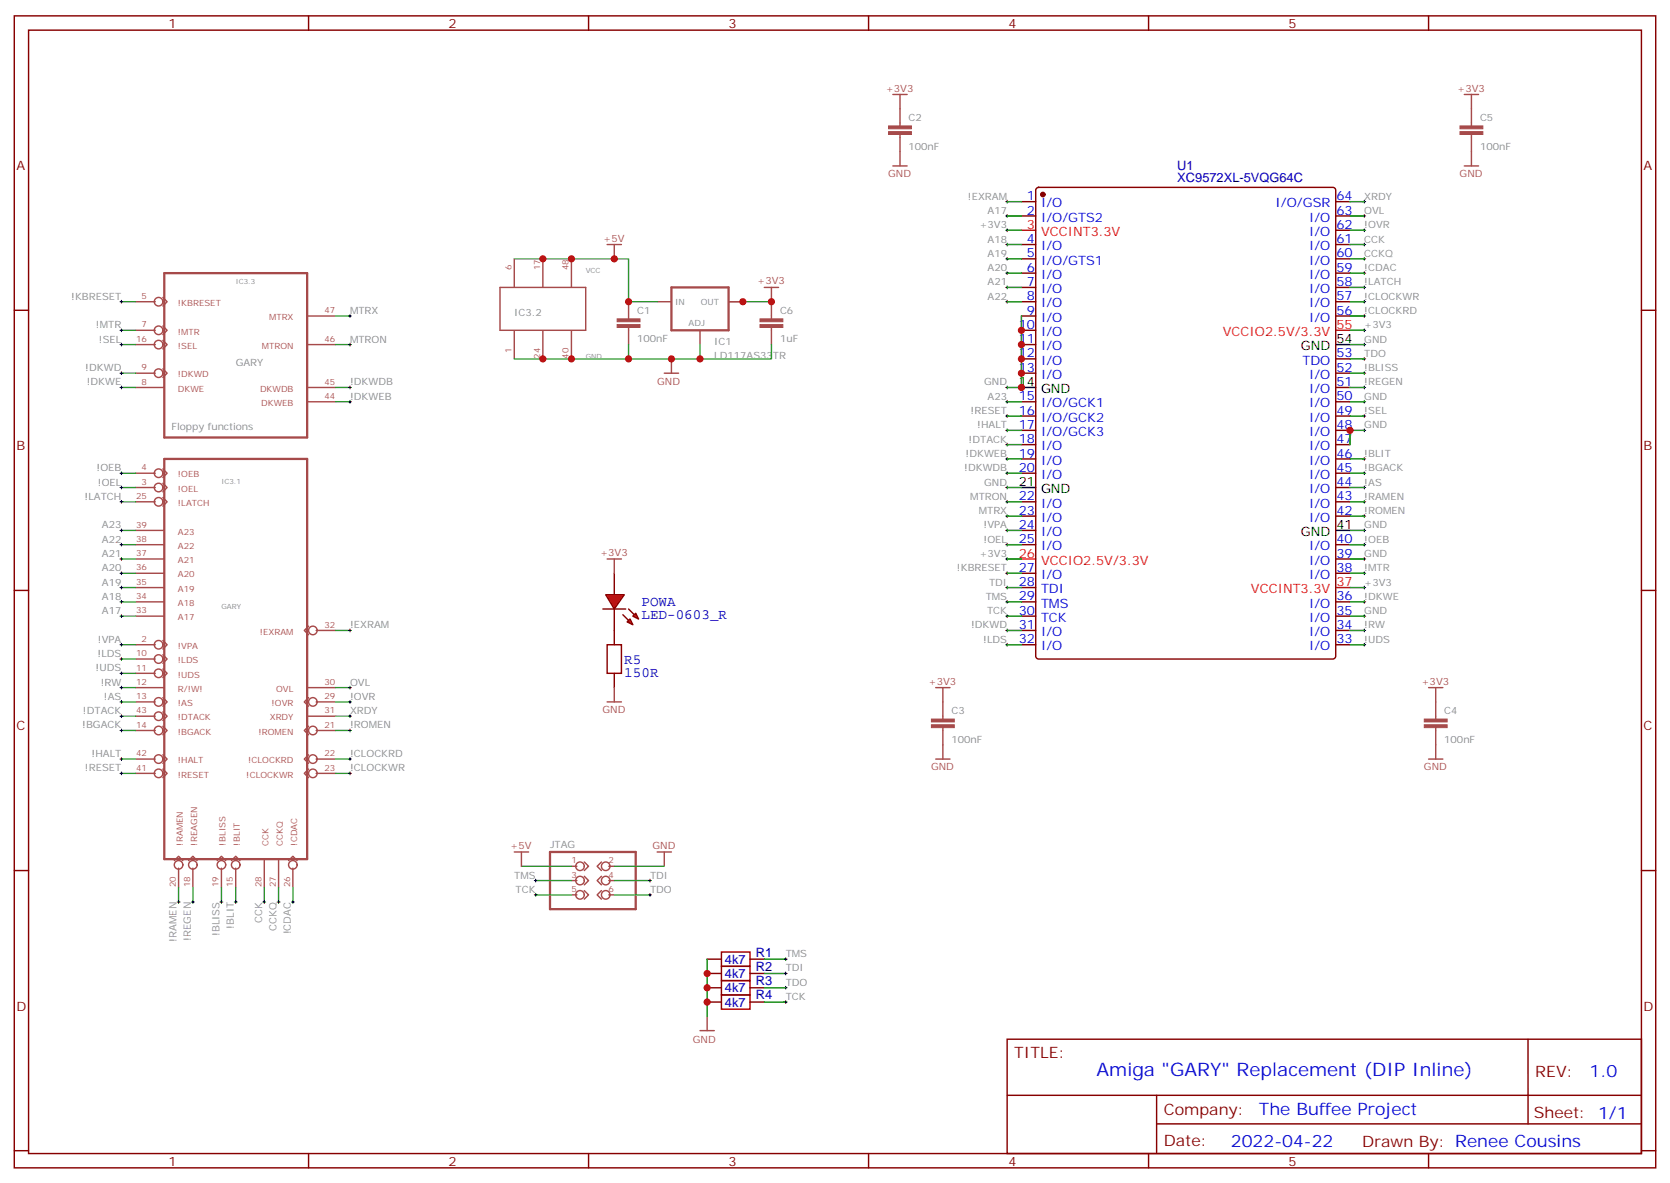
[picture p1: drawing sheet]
<svg xmlns="http://www.w3.org/2000/svg" width="412mm" height="292mm" viewBox="0 0 412 292" stroke-linecap="round" stroke-linejoin="round" font-family="sans-serif">
<path d="M40.6 67.4h35.2v40.6h-35.2zM165.8 70.9h14.1v10.6h-14.1zM40.6 113.3h35.2v98.8h-35.2zM135.8 210.3h21.2v14.1h-21.2z" fill="none" stroke="#a64a4a" stroke-width=".56"/>
<g fill="none" stroke="#a64a4a" stroke-width=".35">
<path d="M220.5 23.3h3.5M222.2 23.3v7.8M222.2 33.2v7.8M361.6 23.3h3.5M363.4 23.3v7.8M363.4 33.2v7.8M220.5 41h3.5M361.6 41h3.5M33.5 74.5h4.8M40.2 73.4l1.1 1.1-1.1 1M76 78h6.9M123.5 70.9h21.1v10.6h-21.1z"/>
<path d="M127 63.9v6.9M134.1 63.9v6.9M141.1 63.9v6.9M149.9 60.4h3.6M151.7 60.4v3.5M155.2 74.5v4.2M162.3 74.5h3.4M180 74.5h3.4M188.7 70.9h3.6M190.5 70.9v7.8M33.5 81.5h4.8M33.5 95.6h7"/>
<path d="M33.5 85.1h4.8M33.5 92.1h4.8M40.2 84l1.1 1.1-1.1 1M40.2 80.5l1.1 1-1.1 1.1M40.2 91.1l1.1 1-1.1 1.1M76 99.2h6.9M76 95.6h6.9M76 85.1h6.9M127 81.6v7M134.1 81.6v7M141.1 81.6v7M155.2 80.8v4.3"/>
<path d="M164 92.1h3.6M165.8 88.6v3.5M172.9 81.6v3.5M190.5 80.8v4.3M33.5 116.8h4.8M40.2 115.7l1.1 1.1-1.1 1.1M40.2 119.3l1.1 1-1.1 1.1M33.5 138h7M33.5 134.4h7M33.5 130.9h7M33.5 123.9h4.8M33.5 120.3h4.8"/>
<path d="M40.2 122.8l1.1 1.1-1.1 1M33.5 152.1h7M33.5 148.6h7M33.5 145h7M33.5 141.5h7M33.5 159.1h4.8M40.2 158.1l1.1 1-1.1 1.1M76.2 154.6l-1.1 1 1.1 1.1M78.1 155.6h4.8M33.5 169.7h7M33.5 176.8h4.8M33.5 166.2h4.8"/>
<path d="M33.5 162.7h4.8M33.5 173.2h4.8M40.2 175.7l1.1 1.1-1.1 1M40.2 165.1l1.1 1.1-1.1 1.1M40.2 161.6l1.1 1.1-1.1 1M40.2 179.2l1.1 1.1-1.1 1.1M40.2 172.2l1.1 1-1.1 1.1M76 169.7h6.9M76 176.8h6.9M76.2 172.2l-1.1 1 1.1 1.1M76.2 179.2l-1.1 1.1 1.1 1.1M78.1 173.2h4.8"/>
<path d="M231.1 169.7h3.5M232.8 169.7v7.8M232.8 179.6v7.8M352.8 169.7h3.5M354.5 169.7v7.8M354.5 179.6v7.8M33.5 190.9h4.8M33.5 187.4h4.8M33.5 180.3h4.8M40.2 189.8l1.1 1.1-1.1 1M40.2 186.3l1.1 1.1-1.1 1M76.2 186.3l-1.1 1.1 1.1 1"/>
<path d="M76.2 189.8l-1.1 1.1 1.1 1M78.1 190.9h4.8M78.1 187.4h4.8M78.1 180.3h4.8M231.1 187.4h3.5M352.8 187.4h3.5M43 212.4l1.1-1.1 1.1 1.1M44.1 214.3v4.8M46.6 212.4l1-1.1 1.1 1.1M47.6 214.3v4.8M53.6 212.4l1.1-1.1 1 1.1M54.7 214.3v4.8"/>
<path d="M57.1 212.4l1.1-1.1 1.1 1.1M58.2 214.3v4.8M65.3 212.2v6.9M68.8 212.2v6.9M71.3 212.4l1-1.1 1.1 1.1M72.3 214.3v4.8M127 210.3h3.5M128.8 210.3v3.5M141.1 213.8h1.4M141.1 217.3h1.4M144.3 212.8l1 1-1 1.1M144.3 216.3l1 1-1 1.1"/>
<path d="M144.3 219.8l1 1.1-1 1M148.5 212.8l-1 1 1 1.1M148.5 216.3l-1 1 1 1.1M148.5 219.8l-1 1.1 1 1M150.3 213.8h1.4M150.3 217.3h1.4M162.3 210.3h3.5M164 210.3v3.5M141.1 220.9h1.4M150.3 220.9h1.4M172.9 254.4h3.5M174.6 250.9v3.5"/>
<circle cx="39.2" cy="74.5" r="1.06"/>
<circle cx="39.2" cy="92.1" r="1.06"/>
<circle cx="39.2" cy="85.1" r="1.06"/>
<circle cx="39.2" cy="81.5" r="1.06"/>
<circle cx="39.2" cy="116.8" r="1.06"/>
<circle cx="39.2" cy="120.3" r="1.06"/>
<circle cx="39.2" cy="123.9" r="1.06"/>
<circle cx="39.2" cy="159.1" r="1.06"/>
<circle cx="77.3" cy="155.6" r="1.06"/>
<circle cx="39.2" cy="162.7" r="1.06"/>
<circle cx="39.2" cy="173.2" r="1.06"/>
<circle cx="39.2" cy="166.2" r="1.06"/>
<circle cx="39.2" cy="176.8" r="1.06"/>
<circle cx="77.3" cy="173.2" r="1.06"/>
<circle cx="39.2" cy="190.9" r="1.06"/>
<circle cx="39.2" cy="180.3" r="1.06"/>
<circle cx="39.2" cy="187.4" r="1.06"/>
<circle cx="77.3" cy="187.4" r="1.06"/>
<circle cx="77.3" cy="180.3" r="1.06"/>
<circle cx="77.3" cy="190.9" r="1.06"/>
<circle cx="44.1" cy="213.5" r="1.06"/>
<circle cx="47.6" cy="213.5" r="1.06"/>
<circle cx="54.7" cy="213.5" r="1.06"/>
<circle cx="58.2" cy="213.5" r="1.06"/>
<circle cx="72.3" cy="213.5" r="1.06"/>
<circle cx="143.2" cy="217.3" r="1.06"/>
<circle cx="143.2" cy="213.8" r="1.06"/>
<circle cx="149.6" cy="213.8" r="1.06"/>
<circle cx="149.6" cy="217.3" r="1.06"/>
<circle cx="143.2" cy="220.9" r="1.06"/>
<circle cx="149.6" cy="220.9" r="1.06"/>
</g>
<g fill="#a64a4a" stroke="#a64a4a" stroke-width=".25">
<path d="M152.4 80.1h5.6v.7h-5.6z"/>
<path d="M152.4 78.7h5.6v.7h-5.6z"/>
<path d="M187.7 80.1h5.6v.7h-5.6z"/>
<path d="M187.7 78.7h5.6v.7h-5.6z"/>
<path d="M230 178.9h5.7v.7h-5.7z"/>
<path d="M230 177.5h5.7v.7h-5.7z"/>
<path d="M351.7 178.9h5.7v.7h-5.7z"/>
<path d="M351.7 177.5h5.7v.7h-5.7z"/>
<path d="M360.5 32.5h5.7v.7h-5.7z"/>
<path d="M360.5 31.1h5.7v.7h-5.7z"/>
<path d="M219.4 32.5h5.7v.7h-5.7z"/>
<path d="M219.4 31.1h5.7v.7h-5.7z"/>
</g>
<g fill="none" stroke="#4aa64a" stroke-width=".35">
<path d="M30 74.5h3.5M82.9 78h3.5M127 63.9h28.2v10.6h7.1M183.4 74.5h7.1M30 95.6h3.5M30 92.1h3.5M30 85.1h3.5M30 81.5h3.5M82.9 95.6h3.5M82.9 85.1h3.5M82.9 99.2h3.5M155.2 85.1v3.5h-28.2"/>
<path d="M172.9 85.1v3.5h-17.7M190.5 85.1v3.5h-17.6M30 116.8h3.5M30 130.9h3.5M30 134.4h3.5M30 138h3.5M30 120.3h3.5M30 123.9h3.5M30 141.5h3.5M30 145h3.5M30 148.6h3.5M30 152.1h3.5"/>
<path d="M30 159.1h3.5M82.9 155.6h3.5M30 162.7h3.5M30 166.2h3.5M30 169.7h3.5M30 173.2h3.5M30 176.8h3.5M82.9 169.7h3.5M82.9 173.2h3.5M82.9 176.8h3.5M30 180.3h3.5M30 187.4h3.5"/>
<path d="M30 190.9h3.5M82.9 180.3h3.5M82.9 187.4h3.5M82.9 190.9h3.5M44.1 219.1v3.5M47.6 219.1v3.5M54.7 219.1v3.5M58.2 219.1v3.5M65.3 219.1v3.5M68.8 219.1v3.5M72.3 219.1v3.5M128.8 213.8h12.3"/>
<path d="M132.3 217.3h8.8M151.7 213.8h12.3M151.7 217.3h8.8M132.3 220.9h8.8M151.7 220.9h8.8"/>
</g>
<g fill="none" stroke="#000" stroke-width=".25">
<path d="M248.4 49.8h.7M248.4 53.3h.7M248.4 56.8h.7M248.7 49.4v.7M248.7 53v.7M248.7 56.5v.7M336.5 49.8h.8M336.5 53.3h.8M336.5 56.8h.8M336.9 49.4v.7M336.9 53v.7M336.9 56.5v.7"/>
<path d="M29.6 74.5h.7M30 74.1v.7M86.1 78h.7M86.4 77.6v.8M248.4 74.5h.7M248.4 60.4h.7M248.4 63.9h.7M248.4 67.4h.7M248.4 70.9h.7M248.7 60v.7M248.7 63.5v.7M248.7 67.1v.7"/>
<path d="M248.7 70.6v.7M248.7 74.1v.7M336.5 74.5h.8M336.5 78h.8M336.5 60.4h.8M336.5 63.9h.8M336.5 67.4h.8M336.5 70.9h.8M336.9 60v.7M336.9 63.5v.7M336.9 67.1v.7M336.9 70.6v.7"/>
<path d="M336.9 74.1v.7M336.9 77.6v.8M29.6 95.6h.7M29.6 92.1h.7M29.6 85.1h.7M29.6 81.5h.7M30 81.2v.7M30 84.7v.7M30 91.8v.7M30 95.3v.7M86.1 95.6h.7M86.1 85.1h.7"/>
<path d="M86.1 99.2h.7M86.4 84.7v.7M86.4 95.3v.7M86.4 98.8v.7M248.4 95.6h.7M248.4 99.2h.7M248.7 95.3v.7M248.7 98.8v.7M336.5 95.6h.8M336.5 92.1h.8M336.5 85.1h.8M336.5 81.5h.8"/>
<path d="M336.5 99.2h.8M336.5 88.6h.8M336.9 81.2v.7M336.9 84.7v.7M336.9 88.2v.7M336.9 91.8v.7M336.9 95.3v.7M336.9 98.8v.7M29.6 116.8h.7M30 116.5v.7M30 120v.7M248.4 116.8h.7"/>
<path d="M248.4 113.3h.7M248.4 109.7h.7M248.4 106.2h.7M248.4 102.7h.7M248.7 102.3v.7M248.7 105.9v.7M248.7 109.4v.7M248.7 112.9v.7M248.7 116.5v.7M248.7 120v.7M336.5 116.8h.8M336.5 113.3h.8"/>
<path d="M336.5 106.2h.8M336.5 102.7h.8M336.9 102.3v.7M336.9 105.9v.7M336.9 112.9v.7M336.9 116.5v.7M336.9 120v.7M29.6 120.3h.7M29.6 123.9h.7M29.6 130.9h.7M29.6 134.4h.7M29.6 138h.7"/>
<path d="M30 123.5v.7M30 130.6v.7M30 134.1v.7M30 137.6v.7M248.4 120.3h.7M248.4 123.9h.7M248.4 130.9h.7M248.4 134.4h.7M248.4 138h.7M248.4 127.4h.7M248.7 123.5v.7M248.7 127v.7"/>
<path d="M248.7 130.6v.7M248.7 134.1v.7M248.7 137.6v.7M336.5 120.3h.8M336.5 123.9h.8M336.5 130.9h.8M336.5 134.4h.8M336.5 138h.8M336.5 127.4h.8M336.9 123.5v.7M336.9 127v.7M336.9 130.6v.7"/>
<path d="M336.9 134.1v.7M336.9 137.6v.7M29.6 159.1h.7M29.6 152.1h.7M29.6 148.6h.7M29.6 145h.7M29.6 141.5h.7M30 141.1v.8M30 144.7v.7M30 148.2v.7M30 151.7v.7M30 158.8v.7"/>
<path d="M86.1 155.6h.7M86.4 155.3v.7M248.4 159.1h.7M248.4 155.6h.7M248.4 152.1h.7M248.4 148.6h.7M248.4 145h.7M248.4 141.5h.7M248.7 141.1v.8M248.7 144.7v.7M248.7 148.2v.7M248.7 151.7v.7"/>
<path d="M248.7 155.3v.7M248.7 158.8v.7M336.5 159.1h.8M336.5 155.6h.8M336.5 152.1h.8M336.5 148.6h.8M336.5 145h.8M336.5 141.5h.8M336.9 141.1v.8M336.9 144.7v.7M336.9 148.2v.7M336.9 151.7v.7"/>
<path d="M336.9 155.3v.7M336.9 158.8v.7M29.6 162.7h.7M29.6 166.2h.7M29.6 169.7h.7M29.6 173.2h.7M29.6 176.8h.7M30 162.3v.7M30 165.8v.7M30 169.4v.7M30 172.9v.7M30 176.4v.7"/>
<path d="M30 180v.7M86.1 169.7h.7M86.1 173.2h.7M86.1 176.8h.7M86.4 169.4v.7M86.4 172.9v.7M86.4 176.4v.7M86.4 180v.7M29.6 180.3h.7M29.6 187.4h.7M29.6 190.9h.7M30 187v.7"/>
<path d="M30 190.5v.7M86.1 180.3h.7M86.1 187.4h.7M86.1 190.9h.7M86.4 187v.7M86.4 190.5v.7M131.9 217.3h.7M132.3 217v.7M160.2 217.3h.7M160.5 217v.7M43.7 222.6h.7M44.1 222.3v.7"/>
<path d="M47.3 222.6h.7M47.6 222.3v.7M54.3 222.6h.7M54.7 222.3v.7M57.9 222.6h.7M58.2 222.3v.7M64.9 222.6h.7M65.3 222.3v.7M68.4 222.6h.7M68.8 222.3v.7M72 222.6h.7M72.3 222.3v.7"/>
<path d="M131.9 220.9h.7M132.3 220.5v.7M160.2 220.9h.7M160.5 220.5v.7M193.7 236.7h.7M194 236.4v.7M194 239.9v.7M193.7 243.8h.7M193.7 240.3h.7M193.7 247.3h.7M194 243.5v.7M194 247v.7"/>
</g>
<g fill="none" stroke="#870000" stroke-width=".35">
<path d="M3.5 3.9h405.4v284.4h-405.4zM7.1 7.4h398.2v277.3h-398.2zM76.2 3.9v3.5M145.3 3.9v3.5M214.5 3.9v3.5M283.6 3.9v3.5M352.8 3.9v3.5M252.2 49.8h3.6M252.2 53.3h3.6M256 46.5l.5-.3h72.6a.71 .71 0 0 1 .7 .8v115a.76 .76 0 0 1-.7 .7h-72.6a.76 .76 0 0 1-.7-.7v-115zM329.8 49.8h3.6M329.8 53.3h3.6"/>
<path d="M329.8 56.8h3.6M3.5 76.6h3.6M252.2 60.4h3.6M252.2 63.9h3.6M252.2 67.4h3.6M252.2 70.9h3.6M252.2 74.5h3.6M252.2 78h3.6M329.8 60.4h3.6M329.8 63.9h3.6M329.8 67.4h3.6M329.8 70.9h3.6"/>
<path d="M329.8 74.5h3.6M329.8 78h3.6M405.3 76.6h3.6M252.2 88.6h3.6M252.2 92.1h3.6M252.2 99.2h3.6M252.2 85.1h3.6M252.2 81.5h3.6M329.8 88.6h3.6M329.8 92.1h3.6M329.8 95.6h3.6M329.8 99.2h3.6"/>
<path d="M252.2 102.7h3.6M252.2 106.2h3.6M252.2 109.7h3.6M252.2 113.3h3.6M252.2 116.8h3.6M329.8 102.7h3.6M329.8 106.2h3.6M329.8 109.7h3.6M329.8 113.3h3.6M329.8 116.8h3.6M252.2 123.9h3.6M252.2 127.4h3.6"/>
<path d="M252.2 134.4h3.6M252.2 130.9h3.6M329.8 120.3h3.6M329.8 123.9h3.6M329.8 127.4h3.6M329.8 134.4h3.6M329.8 138h3.6M3.5 145.7h3.6M151.7 155.6v3.5M252.2 141.5h3.6M252.2 148.6h3.6M252.2 152.1h3.6"/>
<path d="M252.2 155.6h3.6M252.2 159.1h3.6M252.2 145h3.6M329.8 141.5h3.6M329.8 148.6h3.6M329.8 152.1h3.6M329.8 155.6h3.6M329.8 159.1h3.6M405.3 145.7h3.6M151.7 166.2v3.5M3.5 214.9h3.6M405.3 214.9h3.6"/>
<path d="M174.6 236.7h3.6M185.2 236.7h3.5M174.6 240.3h3.6M174.6 243.8h3.6M174.6 247.3h3.6M185.2 240.3h3.5M185.2 243.8h3.5M185.2 247.3h3.5M248.7 256.5h156.6v28.2h-156.6zM377.3 256.5v20.9M248.7 270.4h156.5M285.6 277.4h119.6"/>
<path d="M285.6 270.4v14.1M3.5 284h3.6M76.2 284.7v3.6M145.3 284.7v3.6M214.5 284.7v3.6M283.6 284.7v3.6M352.8 284.7v3.6M405.3 284h3.6"/>
</g>
<path d="M252.2 56.8h3.6M329.8 81.5h3.6M252.2 138h3.6M329.8 145h3.6" fill="none" stroke="#f00" stroke-width=".35"/>
<path d="M252.2 95.6h3.6M329.8 85.1h3.6M252.2 120.3h3.6M329.8 130.9h3.6" fill="none" stroke="#000" stroke-width=".35"/>
<circle cx="257.5" cy="48" r=".53" fill="#870000" stroke="#870000" stroke-width=".35"/>
<g fill="none" stroke="#008700" stroke-width=".35">
<path d="M248.7 56.8h3.5M248.7 49.8h3.5M248.7 53.3h3.5M333.4 56.8h3.5M333.4 49.8h3.5M333.4 53.3h3.5M248.7 60.4h3.5M248.7 63.9h3.5M248.7 67.4h3.5M248.7 70.9h3.5M248.7 74.5h3.5M252.2 78v17.6h-3.5"/>
<path d="M333.4 60.4h3.5M333.4 63.9h3.5M333.4 67.4h3.5M333.4 70.9h3.5M333.4 74.5h3.5M333.4 78h3.5M248.7 99.2h3.5M333.4 85.1h3.5M333.4 81.5h3.5M333.4 88.6h3.5M333.4 99.2h3.5M333.4 95.6h3.5"/>
<path d="M333.4 92.1h3.5M248.7 116.8h3.5M248.7 113.3h3.5M248.7 109.7h3.5M248.7 106.2h3.5M248.7 102.7h3.5M333.4 116.8h3.5M333.4 113.3h3.5M333.4 102.7h3.5M336.9 106.2h-3.5v3.5M248.7 120.3h3.5M248.7 138h3.5"/>
<path d="M248.7 130.9h3.5M248.7 127.4h3.5M248.7 123.9h3.5M248.7 134.4h3.5M333.4 120.3h3.5M333.4 138h3.5M333.4 130.9h3.5M333.4 127.4h3.5M333.4 123.9h3.5M333.4 134.4h3.5M248.7 145h3.5M248.7 148.6h3.5"/>
<path d="M248.7 152.1h3.5M248.7 141.5h3.5M248.7 159.1h3.5M248.7 155.6h3.5M333.4 145h3.5M333.4 148.6h3.5M333.4 152.1h3.5M333.4 141.5h3.5M333.4 159.1h3.5M333.4 155.6h3.5M174.6 236.7v14.2M188.7 236.7h5.3"/>
<path d="M188.7 247.3h5.3M188.7 240.3h5.3M188.7 243.8h5.3"/>
</g>
<path d="M149.9 159.1h3.6v7.1h-3.6zM178.2 235h7v3.5h-7zM178.2 238.5h7v3.5h-7zM178.2 242h7v3.6h-7zM178.2 245.6h7v3.5h-7z" fill="none" stroke="#a10000" stroke-width=".35"/>
<g fill="#f00" stroke="#870000" stroke-width=".35">
<path d="M149.6 146.8h4.6l-2.5 3.5z"/>
<path d="M148.9 150.3h5.6z"/>
</g>
<g fill="#870000" stroke="#870000" stroke-width=".35">
<path d="M155.2 150.3l1.4 1.4z"/>
<path d="M153.8 151.7l1.4 1.4z"/>
</g>
<g fill="#f00" stroke="#870000" stroke-width=".35">
<path d="M156.3 152.1l.7-.7 .7 1.4z"/>
<path d="M154.9 153.5l.7-.7 .7 1.4z"/>
</g>
<path d="M151.7 141.5v5.3M151.7 150.3v5.3" fill="none" stroke="#870000" stroke-width=".35"/>
<path d="M149.9 138h3.6M151.7 138v3.5M149.9 173.2h3.6M151.7 169.7v3.5" fill="none" stroke="#a64a4a" stroke-width=".35"/>
<g fill="#c00">
<circle cx="141.1" cy="88.6" r=".88"/>
<circle cx="134.1" cy="88.6" r=".88"/>
<circle cx="165.8" cy="88.6" r=".88"/>
<circle cx="155.2" cy="88.6" r=".88"/>
<circle cx="172.9" cy="88.6" r=".88"/>
<circle cx="141.1" cy="63.9" r=".88"/>
<circle cx="134.1" cy="63.9" r=".88"/>
<circle cx="151.7" cy="63.9" r=".88"/>
<circle cx="190.5" cy="74.5" r=".88"/>
<circle cx="155.2" cy="74.5" r=".88"/>
<circle cx="183.4" cy="74.5" r=".88"/>
<circle cx="174.6" cy="240.3" r=".88"/>
<circle cx="174.6" cy="243.8" r=".88"/>
<circle cx="174.6" cy="247.3" r=".88"/>
<circle cx="252.2" cy="95.6" r=".88"/>
<circle cx="252.2" cy="92.1" r=".88"/>
<circle cx="252.2" cy="88.6" r=".88"/>
<circle cx="252.2" cy="85.1" r=".88"/>
<circle cx="252.2" cy="81.5" r=".88"/>
<circle cx="333.4" cy="106.2" r=".88"/>
</g>
<text font-size="4.6" fill="#00f" x="270.8" y="265.5">Amiga &quot;GARY&quot; Replacement (DIP Inline)</text>
<g font-size="4.2" fill="#00f">
<text x="392.5" y="265.8">1.0</text>
<text x="310.9" y="275.3">The Buffee Project</text>
<text x="304" y="283.1">2022-04-22</text>
</g>
<g font-size="3.9" fill="#800">
<text x="250.5" y="261.1">TITLE:</text>
<text x="379.1" y="265.8">REV:</text>
<text x="287.4" y="275.3">Company:</text>
<text x="378.7" y="275.9">Sheet: 1/1</text>
<text x="287.4" y="283">Date:</text>
<text x="336.4" y="283.1">Drawn By: Renee Cousins</text>
</g>
<g font-size="3.5" fill="#000080">
<text x="158.4" y="149.7">POWA</text>
<text x="158.4" y="152.9">LED-0603_R</text>
<text x="154.2" y="167">150R</text>
<text x="154.2" y="163.8">R5</text>
</g>
<g font-size="3.2" fill="#800">
<text x="41.6" y="6.9">1</text>
<text x="110.8" y="6.9">2</text>
<text x="179.9" y="6.9">3</text>
<text x="249.1" y="6.9">4</text>
<text x="318.2" y="6.9">5</text>
<text x="4.1" y="42">A</text>
<text x="405.9" y="42">A</text>
<text x="4.1" y="111.2">B</text>
<text x="405.9" y="111.2">B</text>
<text x="4.1" y="180.3">C</text>
<text x="405.9" y="180.3">C</text>
<text x="4.1" y="249.4">D</text>
<text x="405.9" y="249.4">D</text>
<text x="41.6" y="287.7">1</text>
<text x="110.8" y="287.7">2</text>
<text x="179.9" y="287.7">3</text>
<text x="249.1" y="287.7">4</text>
<text x="318.2" y="287.7">5</text>
</g>
<g font-size="3.2" fill="#000080">
<text x="290.7" y="41.9">U1</text>
<text x="290.7" y="45">XC9572XL-5VQG64C</text>
<text x="179" y="237.9">4k7</text>
<text x="186.6" y="236.1">R1</text>
<text x="186.6" y="239.6">R2</text>
<text x="179" y="241.4">4k7</text>
<text x="179" y="244.9">4k7</text>
<text x="186.6" y="243.2">R3</text>
<text x="179" y="248.4">4k7</text>
<text x="186.6" y="246.7">R4</text>
</g>
<g font-size="3.2" fill="#00f">
<text x="253.6" y="53">2</text>
<text x="253.6" y="49.4">1</text>
<text x="257.1" y="51.2">I/O</text>
<text x="315" y="51.2">I/O/GSR</text>
<text x="330" y="49.4">64</text>
<text x="330" y="53">63</text>
<text x="257.1" y="54.7">I/O/GTS2</text>
<text x="323.3" y="54.7">I/O</text>
<text x="323.3" y="58.2">I/O</text>
<text x="330" y="56.5">62</text>
<text x="253.6" y="63.5">5</text>
<text x="253.6" y="60">4</text>
<text x="257.1" y="65.3">I/O/GTS1</text>
<text x="257.1" y="61.8">I/O</text>
<text x="323.3" y="61.8">I/O</text>
<text x="323.3" y="65.3">I/O</text>
<text x="330" y="60">61</text>
<text x="330" y="63.5">60</text>
<text x="253.6" y="70.6">7</text>
<text x="253.6" y="67.1">6</text>
<text x="257.1" y="68.8">I/O</text>
<text x="323.3" y="68.8">I/O</text>
<text x="330" y="67.1">59</text>
<text x="330" y="70.6">58</text>
<text x="253.6" y="77.6">9</text>
<text x="253.6" y="74.1">8</text>
<text x="257.1" y="75.9">I/O</text>
<text x="257.1" y="72.4">I/O</text>
<text x="323.3" y="72.4">I/O</text>
<text x="323.3" y="75.9">I/O</text>
<text x="330" y="74.1">57</text>
<text x="330" y="77.6">56</text>
<text x="251.6" y="81.2">10</text>
<text x="257.1" y="82.9">I/O</text>
<text x="257.1" y="79.4">I/O</text>
<text x="323.3" y="79.4">I/O</text>
<text x="251.6" y="88.2">12</text>
<text x="251.6" y="84.7">11</text>
<text x="257.1" y="90">I/O</text>
<text x="257.1" y="86.5">I/O</text>
<text x="321.6" y="90">TDO</text>
<text x="330" y="88.2">53</text>
<text x="251.6" y="91.8">13</text>
<text x="257.1" y="93.5">I/O</text>
<text x="323.3" y="93.5">I/O</text>
<text x="330" y="91.8">52</text>
<text x="330" y="95.3">51</text>
<text x="251.6" y="98.8">15</text>
<text x="257.1" y="100.6">I/O/GCK1</text>
<text x="323.3" y="97">I/O</text>
<text x="323.3" y="100.6">I/O</text>
<text x="330" y="98.8">50</text>
<text x="251.6" y="105.9">17</text>
<text x="251.6" y="102.3">16</text>
<text x="257.1" y="107.6">I/O/GCK3</text>
<text x="257.1" y="104.1">I/O/GCK2</text>
<text x="323.3" y="104.1">I/O</text>
<text x="323.3" y="107.6">I/O</text>
<text x="330" y="102.3">49</text>
<text x="330" y="105.9">48</text>
<text x="251.6" y="112.9">19</text>
<text x="251.6" y="109.4">18</text>
<text x="257.1" y="111.2">I/O</text>
<text x="323.3" y="111.2">I/O</text>
<text x="330" y="109.4">47</text>
<text x="330" y="112.9">46</text>
<text x="251.6" y="116.5">20</text>
<text x="257.1" y="118.2">I/O</text>
<text x="257.1" y="114.7">I/O</text>
<text x="323.3" y="114.7">I/O</text>
<text x="323.3" y="118.2">I/O</text>
<text x="330" y="116.5">45</text>
<text x="330" y="120">44</text>
<text x="251.6" y="123.5">22</text>
<text x="257.1" y="125.3">I/O</text>
<text x="323.3" y="121.7">I/O</text>
<text x="323.3" y="125.3">I/O</text>
<text x="330" y="123.5">43</text>
<text x="251.6" y="130.6">24</text>
<text x="251.6" y="127">23</text>
<text x="257.1" y="128.8">I/O</text>
<text x="323.3" y="128.8">I/O</text>
<text x="330" y="127">42</text>
<text x="251.6" y="134.1">25</text>
<text x="257.1" y="135.9">I/O</text>
<text x="257.1" y="132.3">I/O</text>
<text x="323.3" y="135.9">I/O</text>
<text x="330" y="134.1">40</text>
<text x="330" y="137.6">39</text>
<text x="251.6" y="141.1">27</text>
<text x="257.1" y="142.9">I/O</text>
<text x="323.3" y="139.4">I/O</text>
<text x="323.3" y="142.9">I/O</text>
<text x="330" y="141.1">38</text>
<text x="251.6" y="148.2">29</text>
<text x="251.6" y="144.7">28</text>
<text x="257.1" y="150">TMS</text>
<text x="257.1" y="146.4">TDI</text>
<text x="323.3" y="150">I/O</text>
<text x="330" y="148.2">36</text>
<text x="251.6" y="155.3">31</text>
<text x="251.6" y="151.7">30</text>
<text x="257.1" y="153.5">TCK</text>
<text x="323.3" y="153.5">I/O</text>
<text x="330" y="151.7">35</text>
<text x="330" y="155.3">34</text>
<text x="251.6" y="158.8">32</text>
<text x="257.1" y="160.5">I/O</text>
<text x="257.1" y="157">I/O</text>
<text x="323.3" y="157">I/O</text>
<text x="323.3" y="160.5">I/O</text>
<text x="330" y="158.8">33</text>
</g>
<g font-size="3.2" fill="#f00">
<text x="253.6" y="56.5">3</text>
<text x="257.1" y="58.2">VCCINT3.3V</text>
<text x="302" y="82.9">VCCIO2.5V/3.3V</text>
<text x="330" y="81.2">55</text>
<text x="251.6" y="137.6">26</text>
<text x="257.1" y="139.4">VCCIO2.5V/3.3V</text>
<text x="308.9" y="146.4">VCCINT3.3V</text>
<text x="330" y="144.7">37</text>
</g>
<g font-size="3.2">
<text x="321.3" y="86.5">GND</text>
<text x="330" y="84.7">54</text>
<text x="251.6" y="95.3">14</text>
<text x="257.1" y="97">GND</text>
<text x="251.6" y="120">21</text>
<text x="257.1" y="121.7">GND</text>
<text x="330" y="130.6">41</text>
<text x="321.3" y="132.3">GND</text>
</g>
<g font-size="2.5" fill="#a54b4b">
<text x="218.7" y="22.6">+3V3</text>
<text x="359.8" y="22.6">+3V3</text>
<text x="219.3" y="43.6">GND</text>
<text x="360.5" y="43.6">GND</text>
<text x="149" y="59.6">+5V</text>
<text x="187" y="70.2">+3V3</text>
<text x="162.3" y="95.1">GND</text>
<text x="148.2" y="137.2">+3V3</text>
<text x="229.3" y="169">+3V3</text>
<text x="351" y="169">+3V3</text>
<text x="148.8" y="175.9">GND</text>
<text x="229.9" y="190.1">GND</text>
<text x="351.6" y="190.1">GND</text>
<text x="126" y="209.6">+5V</text>
<text x="161.1" y="209.6">GND</text>
<text x="171.1" y="257.4">GND</text>
</g>
<g font-size="2.5" fill="#838383">
<text x="224.4" y="29.8">C2</text>
<text x="365.5" y="29.8">C5</text>
<text x="224.4" y="36.9">100nF</text>
<text x="365.5" y="36.9">100nF</text>
<text x="239" y="49.3">!EXRAM</text>
<text x="243.9" y="52.8">A17</text>
<text x="336.9" y="52.8">OVL</text>
<text x="336.9" y="49.3">XRDY</text>
<text x="241.9" y="56.3">+3V3</text>
<text x="243.9" y="59.9">A18</text>
<text x="336.9" y="59.9">CCK</text>
<text x="336.9" y="56.3">!OVR</text>
<text x="243.9" y="63.4">A19</text>
<text x="336.9" y="63.4">CCKQ</text>
<text x="243.9" y="70.4">A21</text>
<text x="243.9" y="66.9">A20</text>
<text x="336.9" y="66.9">!CDAC</text>
<text x="336.9" y="70.4">!LATCH</text>
<text x="17.6" y="74">!KBRESET</text>
<text x="86.4" y="77.5">MTRX</text>
<text x="127" y="78">IC3.2</text>
<text x="157.3" y="77.5">C1</text>
<text x="192.6" y="77.5">C6</text>
<text x="243.9" y="74">A22</text>
<text x="336.9" y="77.5">!CLOCKRD</text>
<text x="336.9" y="74">!CLOCKWR</text>
<text x="23.7" y="81">!MTR</text>
<text x="336.9" y="81">+3V3</text>
<text x="24.4" y="84.6">!SEL</text>
<text x="86.4" y="84.6">MTRON</text>
<text x="157.3" y="84.5">100nF</text>
<text x="176.4" y="88.6">LD117AS33TR</text>
<text x="176.4" y="85.1">IC1</text>
<text x="192.6" y="84.5">1uF</text>
<text x="336.9" y="84.6">GND</text>
<text x="336.9" y="88.1">TDO</text>
<text x="21.1" y="91.6">!DKWD</text>
<text x="21.4" y="95.1">!DKWE</text>
<text x="58.2" y="90.3">GARY</text>
<text x="86.4" y="95.1">!DKWDB</text>
<text x="243" y="95.1">GND</text>
<text x="336.9" y="95.1">!REGEN</text>
<text x="336.9" y="91.6">!BLISS</text>
<text x="86.4" y="98.7">!DKWEB</text>
<text x="243.9" y="98.7">A23</text>
<text x="336.9" y="98.7">GND</text>
<text x="42.3" y="106.2">Floppy functions</text>
<text x="239.7" y="102.2">!RESET</text>
<text x="241.3" y="105.7">!HALT</text>
<text x="336.9" y="102.2">!SEL</text>
<text x="336.9" y="105.7">GND</text>
<text x="238.4" y="112.8">!DKWEB</text>
<text x="239.2" y="109.3">!DTACK</text>
<text x="336.9" y="112.8">!BLIT</text>
<text x="23.8" y="116.3">!OEB</text>
<text x="24.1" y="119.8">!OEL</text>
<text x="238.1" y="116.3">!DKWDB</text>
<text x="243" y="119.8">GND</text>
<text x="336.9" y="119.8">!AS</text>
<text x="336.9" y="116.3">!BGACK</text>
<text x="20.9" y="123.4">!LATCH</text>
<text x="239.6" y="123.4">MTRON</text>
<text x="336.9" y="123.4">!RAMEN</text>
<text x="25.2" y="130.4">A23</text>
<text x="241.7" y="126.9">MTRX</text>
<text x="242.9" y="130.4">!VPA</text>
<text x="336.9" y="126.9">!ROMEN</text>
<text x="336.9" y="130.4">GND</text>
<text x="25.2" y="133.9">A22</text>
<text x="25.2" y="137.5">A21</text>
<text x="241.9" y="137.5">+3V3</text>
<text x="242.9" y="133.9">!OEL</text>
<text x="336.9" y="133.9">!OEB</text>
<text x="336.9" y="137.5">GND</text>
<text x="25.2" y="141">A20</text>
<text x="236.3" y="141">!KBRESET</text>
<text x="336.9" y="141">!MTR</text>
<text x="25.2" y="148.1">A18</text>
<text x="25.2" y="144.5">A19</text>
<text x="243.4" y="148.1">TMS</text>
<text x="244.2" y="144.5">TDI</text>
<text x="336.9" y="148.1">!DKWE</text>
<text x="336.9" y="144.5">+3V3</text>
<text x="25.2" y="151.6">A17</text>
<text x="86.4" y="155.1">!EXRAM</text>
<text x="239.8" y="155.1">!DKWD</text>
<text x="243.8" y="151.6">TCK</text>
<text x="336.9" y="155.1">!RW</text>
<text x="336.9" y="151.6">GND</text>
<text x="24.2" y="158.6">!VPA</text>
<text x="242.8" y="158.6">!LDS</text>
<text x="336.9" y="158.6">!UDS</text>
<text x="23.6" y="165.7">!UDS</text>
<text x="24.1" y="162.2">!LDS</text>
<text x="24.9" y="169.2">!RW</text>
<text x="25.6" y="172.8">!AS</text>
<text x="86.4" y="172.8">!OVR</text>
<text x="86.4" y="169.2">OVL</text>
<text x="20.3" y="179.8">!BGACK</text>
<text x="20.5" y="176.3">!DTACK</text>
<text x="86.4" y="179.8">!ROMEN</text>
<text x="86.4" y="176.3">XRDY</text>
<text x="234.9" y="176.2">C3</text>
<text x="356.7" y="176.2">C4</text>
<text x="234.9" y="183.3">100nF</text>
<text x="356.7" y="183.3">100nF</text>
<text x="21" y="190.4">!RESET</text>
<text x="22.6" y="186.9">!HALT</text>
<text x="86.4" y="190.4">!CLOCKWR</text>
<text x="86.4" y="186.9">!CLOCKRD</text>
<text x="135.8" y="209.4">JTAG</text>
<text x="127" y="216.9">TMS</text>
<text x="127.3" y="220.4">TCK</text>
<text x="160.5" y="220.4">TDO</text>
<text x="160.5" y="216.9">TDI</text>
<text x="64.8" y="227.8" transform="rotate(-90 64.8 227.8)">CCK</text>
<text x="43.6" y="232.5" transform="rotate(-90 43.6 232.5)">!RAMEN</text>
<text x="47.1" y="232.2" transform="rotate(-90 47.1 232.2)">!REGEN</text>
<text x="54.2" y="231.1" transform="rotate(-90 54.2 231.1)">!BLISS</text>
<text x="57.7" y="229.2" transform="rotate(-90 57.7 229.2)">!BLIT</text>
<text x="68.3" y="229.7" transform="rotate(-90 68.3 229.7)">CCKQ</text>
<text x="71.8" y="230.6" transform="rotate(-90 71.8 230.6)">!CDAC</text>
<text x="194" y="239.8">TDI</text>
<text x="194" y="236.3">TMS</text>
<text x="194" y="243.3">TDO</text>
<text x="194" y="246.8">TCK</text>
</g>
<g font-size="2.1" fill="#a54b4b">
<text x="126.3" y="66.7" transform="rotate(-90 126.3 66.7)">6</text>
<text x="133.4" y="66.7" transform="rotate(-90 133.4 66.7)">17</text>
<text x="140.4" y="66.7" transform="rotate(-90 140.4 66.7)">48</text>
<text x="34.9" y="73.8">5</text>
<text x="43.9" y="75.5">!KBRESET</text>
<text x="80.1" y="77.3">47</text>
<text x="34.9" y="80.8">7</text>
<text x="43.9" y="82.6">!MTR</text>
<text x="66.5" y="79">MTRX</text>
<text x="33.6" y="84.4">16</text>
<text x="43.9" y="86.1">!SEL</text>
<text x="64.7" y="86.1">MTRON</text>
<text x="80.1" y="84.4">46</text>
<text x="126.3" y="87.2" transform="rotate(-90 126.3 87.2)">1</text>
<text x="133.4" y="88.5" transform="rotate(-90 133.4 88.5)">24</text>
<text x="140.4" y="88.5" transform="rotate(-90 140.4 88.5)">40</text>
<text x="34.9" y="91.4">9</text>
<text x="34.9" y="94.9">8</text>
<text x="43.9" y="93.2">!DKWD</text>
<text x="80.1" y="94.9">45</text>
<text x="43.9" y="96.7">DKWE</text>
<text x="64.2" y="96.7">DKWDB</text>
<text x="64.5" y="100.2">DKWEB</text>
<text x="80.1" y="98.5">44</text>
<text x="34.9" y="116.1">4</text>
<text x="34.9" y="119.6">3</text>
<text x="43.9" y="117.8">!OEB</text>
<text x="33.6" y="123.2">25</text>
<text x="43.9" y="124.9">!LATCH</text>
<text x="43.9" y="121.4">!OEL</text>
<text x="33.6" y="130.2">39</text>
<text x="43.9" y="132">A23</text>
<text x="33.6" y="137.3">37</text>
<text x="33.6" y="133.7">38</text>
<text x="43.9" y="135.5">A22</text>
<text x="33.6" y="140.8">36</text>
<text x="43.9" y="142.5">A20</text>
<text x="43.9" y="139">A21</text>
<text x="33.6" y="147.9">34</text>
<text x="33.6" y="144.3">35</text>
<text x="43.9" y="149.6">A18</text>
<text x="43.9" y="146.1">A19</text>
<text x="33.6" y="151.4">33</text>
<text x="43.9" y="153.1">A17</text>
<text x="80.1" y="154.9">32</text>
<text x="33.6" y="162">10</text>
<text x="34.9" y="158.4">2</text>
<text x="43.9" y="160.2">!VPA</text>
<text x="64.2" y="156.7">!EXRAM</text>
<text x="33.6" y="165.5">11</text>
<text x="43.9" y="167.2">!UDS</text>
<text x="43.9" y="163.7">!LDS</text>
<text x="33.6" y="172.6">13</text>
<text x="33.6" y="169">12</text>
<text x="43.9" y="170.8">R/!W!</text>
<text x="68.2" y="170.8">OVL</text>
<text x="80.1" y="169">30</text>
<text x="80.1" y="172.6">29</text>
<text x="33.6" y="176.1">43</text>
<text x="33.6" y="179.6">14</text>
<text x="43.9" y="177.8">!DTACK</text>
<text x="43.9" y="174.3">!AS</text>
<text x="66.6" y="177.8">XRDY</text>
<text x="67.1" y="174.3">!OVR</text>
<text x="80.1" y="176.1">31</text>
<text x="80.1" y="179.6">21</text>
<text x="43.9" y="181.3">!BGACK</text>
<text x="63.8" y="181.3">!ROMEN</text>
<text x="33.6" y="190.2">41</text>
<text x="33.6" y="186.7">42</text>
<text x="43.9" y="191.9">!RESET</text>
<text x="43.9" y="188.4">!HALT</text>
<text x="60.8" y="191.9">!CLOCKWR</text>
<text x="61.3" y="188.4">!CLOCKRD</text>
<text x="80.1" y="186.7">22</text>
<text x="80.1" y="190.2">23</text>
<text x="45.1" y="208.7" transform="rotate(-90 45.1 208.7)">!RAMEN</text>
<text x="48.7" y="208.7" transform="rotate(-90 48.7 208.7)">!REAGEN</text>
<text x="55.7" y="208.7" transform="rotate(-90 55.7 208.7)">!BLISS</text>
<text x="59.2" y="208.7" transform="rotate(-90 59.2 208.7)">!BLIT</text>
<text x="66.3" y="208.7" transform="rotate(-90 66.3 208.7)">CCK</text>
<text x="69.8" y="208.7" transform="rotate(-90 69.8 208.7)">CCKQ</text>
<text x="73.4" y="208.7" transform="rotate(-90 73.4 208.7)">!CDAC</text>
<text x="141.2" y="213.1">1</text>
<text x="150.3" y="213.1">2</text>
<text x="43.4" y="219" transform="rotate(-90 43.4 219)">20</text>
<text x="46.9" y="219" transform="rotate(-90 46.9 219)">18</text>
<text x="54" y="219" transform="rotate(-90 54 219)">19</text>
<text x="57.5" y="219" transform="rotate(-90 57.5 219)">15</text>
<text x="64.6" y="219" transform="rotate(-90 64.6 219)">28</text>
<text x="68.1" y="219" transform="rotate(-90 68.1 219)">27</text>
<text x="71.6" y="219" transform="rotate(-90 71.6 219)">26</text>
<text x="141.2" y="216.7">3</text>
<text x="141.2" y="220.2">5</text>
<text x="150.3" y="216.7">4</text>
<text x="150.3" y="220.2">6</text>
</g>
<g font-size="2.1" fill="#838383">
<text x="166.7" y="75.4">IN</text>
<text x="173" y="75.4">OUT</text>
<text x="170" y="80.5">ADJ</text>
</g>
<g font-size="1.8" fill="#838383">
<text x="58.2" y="70.1">IC3.3</text>
<text x="144.6" y="67.4">VCC</text>
<text x="144.6" y="88.6">GND</text>
<text x="54.7" y="119.5">IC3.1</text>
<text x="54.7" y="150.3">GARY</text>
</g>
</svg>
